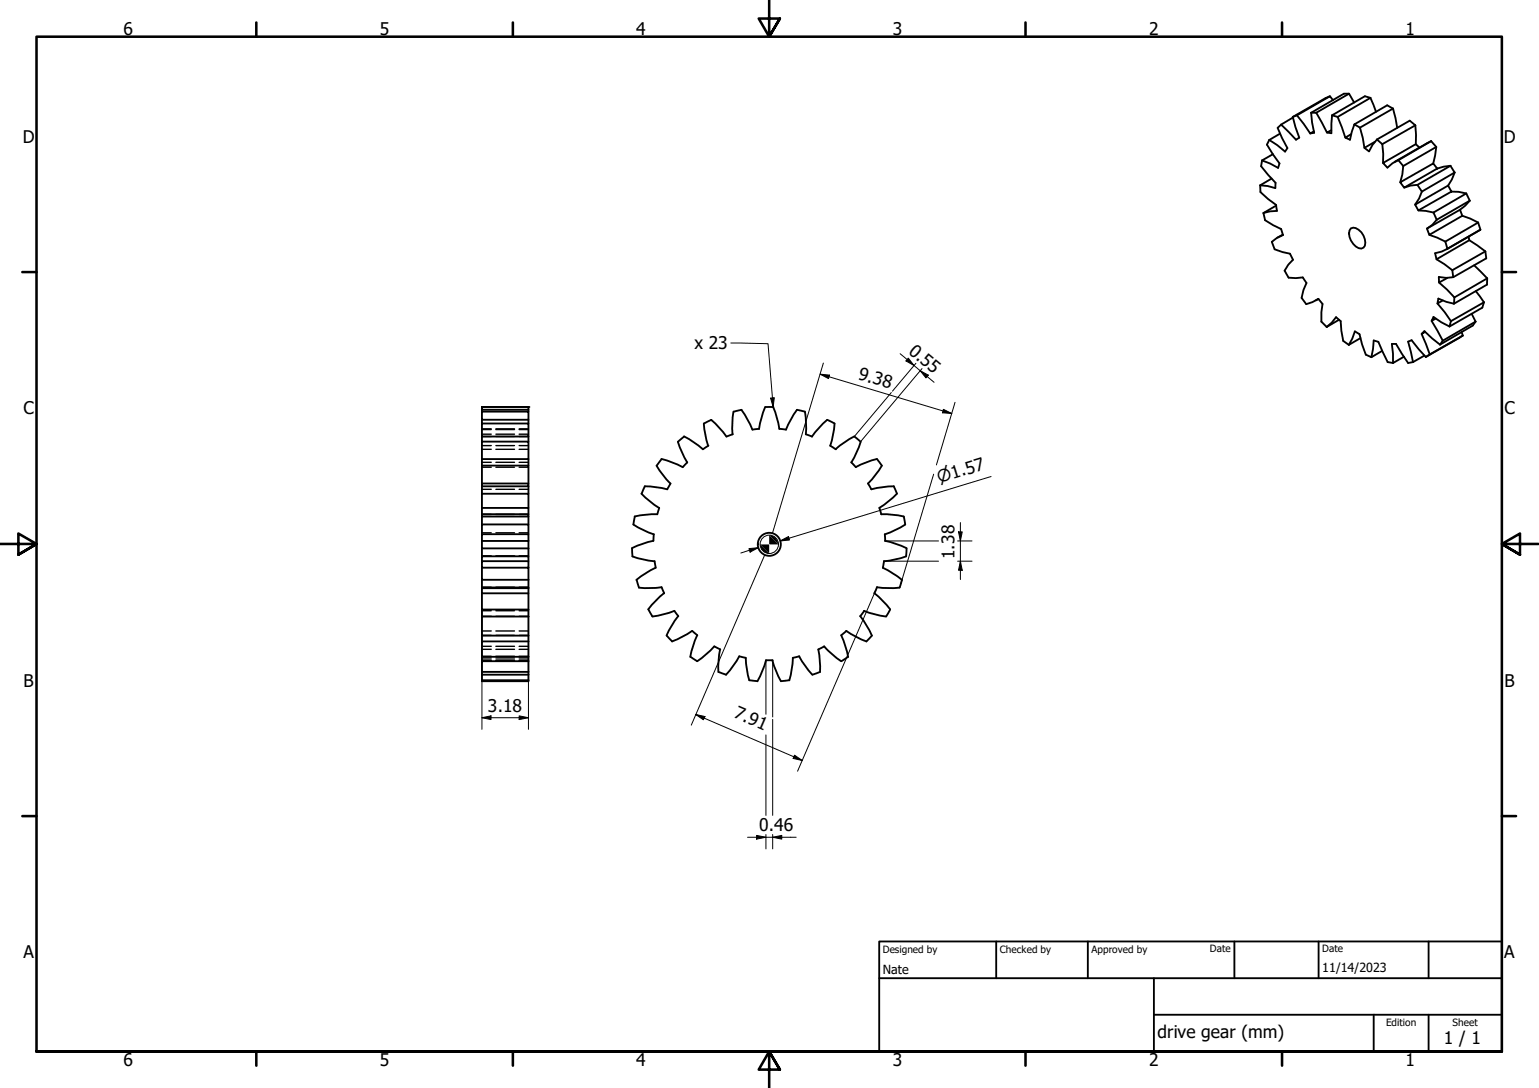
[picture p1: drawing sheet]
<svg xmlns="http://www.w3.org/2000/svg" width="420mm" height="297mm" viewBox="0 0 420 297" stroke-linecap="round" stroke-linejoin="round" font-family="sans-serif">
<!-- layer: Visible (ISO) -->
<g fill="none" stroke="#000" stroke-width=".51">
<path d="M346.5 38.2l-.6 1.3 3.4 5.1-.4 1.2-2.2-1.2-2.1-.8M349.4 36.5l-2.9 1.7M349.8 34l-1 .9 2.7 5.5-.7 1-2.1-1.8-2.2-1.4M352.9 31.9l1.8 5.7-.9 .5-4-4.1M352.9 32.1l-3.1 1.9M354.1 31.5l3.6 4.9M354.1 31.5l-1.2 .4M357.9 30.8l.3 2.7 .6 2.7-1.1 .2 1-.5M357.9 30.8h1.4M359.3 30.8l3 5.4M363.1 26.3l-1.2 .5-9 5.1M363.7 31.5l-.2 4.9-1.2-.2 1.2-.7"/>
<path d="M363.7 31.5l1.5 .4M363.9 27.4l-.8-1.1-9 5.2M365.2 31.9l2.1 5.7M368.3 25.6h-1.4l-9 5.2M369.7 28l-1.4-2.4-9 5.2M369.8 34l-1.2 4.1-1.3-.5 1.6-1M369.8 34l1.5 .8M371.3 34.8l.7 2.8 .5 2.8M374.1 26.7l1.6 3.8M374.1 26.7l-1.5-.4-8.9 5.2M374.1 26.7l-8.9 5.2M375.9 38.1l-1.2 1.4-.9 1.8-1.3-.9 2.8-1.7"/>
<path d="M375.9 38.1l1.5 1.3M377.4 39.4l.2 2.6v2.5M380.3 29.6l1.1 5.3M380.3 29.6l-1.6-.8-8.9 5.2M380.3 29.6l-9 5.2M386.4 34.2l.1 5.2M386.4 34.2l-9 5.2M386.4 34.2l-1.5-1.3-9 5.2M390.7 38.5l-10 5.7M390.7 38.5l-8.9 5.2M390.7 38.5l1.4 1.6M344 50.6l.1 1.8 2.1 1.9 2.2 1.6 .2 1.7-1.9 .1-1.8 .5"/>
<path d="M344.6 43.8l-.3 1.6 3.9 4.5v1.5l-2.1-.6-2.1-.2M344.9 58.2l.5 1.9 4.4 2.4 .5 1.7-1.7 .7-1.4 1.1 .8 2.1 4.2 1.2 .8 1.6-1.3 1.3-1 1.7 1.1 1.9 2 .1 1.9-.2 1 1.6-.8 1.9-.6 2.1 1.3 1.7 1.7-.5 1.6-.9 1.2 1.4-.4 2.3v2.5l1.5 1.5M347.2 48.8l-3.2 1.8M347.5 42.1l-2.9 1.7M348.4 56.1l-3.5 2.1M381.8 43.7l1.3 1.6M382.3 49.8l9-5.2 1.1 1.4-9.1 5.2zM383.1 45.3l-.3 2.4-.5 2.1M386.3 55.9l9.1-5.2 .8 1.6-9 5.2zM387 50.5l-1.9 .2-1.8 .5M387 50.5l1.2 1.8M387.2 57.5l2.1 .1 2.1 .4"/>
<path d="M387.5 40.3l-1-.9-8.9 5.1 1.2 1.3 1.4-1.2 1.6-.9M388.2 52.3l-.8 1.9-1.1 1.7M391.4 58l.8 2M392.1 40.1l-.8 4.5M392.1 40.1l-9 5.2M392.2 60l-1.2 1.4-1.4 1M396 45.3l-1.9 .2-1.7 .5M396 45.3l-9 5.2M396 45.3l1.1 1.8M396.2 52.3l2 .1 2.1 .4M397.1 47.1l-.7 1.9-1 1.7M397.1 47.1l-8.9 5.2"/>
<path d="M399.2 58.9l2.2 .8 2.1 1.1M400.3 52.8l-8.9 5.2M400.3 52.8l1 2M401.3 54.8l-1.3 1.4-1.4 1.1M401.3 54.8l-9.1 5.2M350.2 64.1l-1.5 .8M368.8 62.3a2.4 2.4 0 0 1 2.9 1.1 4.3 4.3 0 0 1 .9 3.7l-.4 .5a2.16 2.16 0 0 1-2.8-1 3.6 3.6 0 0 1-.6-4.3zM389.6 62.4l9-5.1 .6 1.6-9 5.2zM390.2 64.1l4.4 1.9M392.2 70.8l4.3 3M392.9 77.1l4.2 4.1M394.6 66l.6 1.9"/>
<path d="M395.2 67.9l9-5.2-9.3 5.4M396.5 73.8l.2 1.9M396.7 75.7l-1.9 .2-2-.3 .1 1.5 2.3-1.2M400.9 64.6l.2 1M401.1 65.6l-8.9 5.2-.4-1.7 1.8-.4 1.6-.8M401.1 65.6l4.4 3M402.5 72.4l3.5 3.6M402.9 79.5l2.2 3M403.5 60.8l-8.9 5.2M403.5 60.8l.7 1.9M405.5 68.6l-9 5.2M405.5 68.6l.3 1.9-9.1 5.2"/>
<path d="M406 76l-8.9 5.2M406 76v1.7l-9.1 5.2M359.9 81.6l-.7 .4M362.2 89.3l1.4-1.2 1.1-1.5 1.3 1.1 .2 2.6 .5 2.8 1.5 1.1M365.6 87.3l-3.4 2M368.2 94.2l1-1.8 .7-1.9 1.3 .7 .7 2.8 1 2.8 1.5 .7M371.4 92.3l-3.2 1.9M374.4 97.5l.6-4.6 1.3 .4 2.5 5.6 1.5 .2M377.3 95.8l-2.9 1.7M383.3 97.4l-3 1.7M385.8 98.9l-1.4 .2-3.3-5.2h-1.1l.3 2.7v2.5M388.1 91.2l2.2 5.6"/>
<path d="M388.9 97.1l-3.1 1.8M389.1 90.6l-1 .6 .8-.8 4.2 3.7M389.3 97.5l-3.9-4.6-1 .4 1.4 5.6M390.3 96.8l-1 .7M390.8 87.6l3.1 5.4M391.9 87l-1.1 .6 .6-1.1 2.1 1.5 2.2 1.1M392.4 82.9l2 2.3 1.7 2.5M393.9 82l-1.5 .9 .3-1.4 2.1 .9 2.1 .5M393.9 93l-.8 1.1M396.1 87.7l-.4 1.4M397.1 81.2l-.2 1.7M399 90.7l.4 .9"/>
<path d="M399.4 91.6l-9.1 5.2M399.4 91.6l-10.1 5.9M401.8 85.6l1 2.2M402.8 87.8l-8.9 5.2M402.8 87.8l-.7 1.1-9 5.2M405.1 82.5l-9 5.2M405.1 82.5l-.4 1.5-9 5.1M131.6 112.4h12.7v2.2h-12.7zM131.6 115.6h12.7v3.6h-12.7zM131.6 111.1h12.7v.8h-12.7zM131.6 111.9v.5M131.6 114.6v1"/>
<path d="M131.6 119.2v1.4M131.6 111.1h12.7M144.3 111.9v.5M144.3 114.6v1M144.3 119.2v1.4M192.1 115.6l.4 3.1 .8 3M192.2 115.6l2-1 2.2 2.2 1.9 2.4 1.8-.6M200.2 112.4l-.3 3.1 .1 3.1M200.3 112.4l2.1-.5 1.7 2.6 1.3 2.8M207.2 117.1l.7-3 1-3h1.3h.9l1 3 .7 3M207.3 117.1l-1.9 .2M212.8 117.1l1.8 .2"/>
<path d="M219.7 112.4l-2.1-.5-1.7 2.6-1.3 2.8M219.8 112.4l.3 3.1-.1 3.1 1.7 .6a22.6 22.6 0 0 1 4.1-4.6l2 1a23.5 23.5 0 0 1-1.1 6.1l1.5 1M233.2 119.1l-2.6 1.6-2.5 1.9M233.3 119.2l1.7 1.4M131.6 120.6h12.7v4.7h-12.7zM131.6 132h12.7v.8h-12.7zM131.6 132v-4.9h12.7v4.9M131.6 138.7h12.7v2.3h-12.7zM131.6 138.7v-3.9h12.7v3.9M131.6 125.3v1.8M131.6 132.8v2M144.3 125.3v1.8"/>
<path d="M144.3 132.8v2M175.1 134.8l2.3 2.1 2.5 1.8M179.2 127.1l1.8 2.6 2 2.3M180 138.6l-.5 1.8-3.2 .1-3 .5-.4 2.2M180.6 125.3l2.9 .9 2.9 1.3M180.6 125.3l-1.3 1.8M183.1 132l-.9 1.6-3.1-.6-3.1-.2-.8 2M187.6 126.2l-1.2 1.4M193.4 121.7l-1.5 .9a22.6 22.6 0 0 0-5.1-3.4l-1.7 1.4 1.1 2.9 1.4 2.7M232.4 126.2l1.3 1.4M235 120.6l-1.1 2.9-1.5 2.8M239.4 125.3l-2.9 .9-2.9 1.3"/>
<path d="M239.4 125.4l1.3 1.7M240.1 138.6l.5 1.8 3.1 .1 3 .5 .4 2.2a22.6 22.6 0 0 1-5.5 2.7M240.8 127.1l-1.8 2.6-2 2.3 .9 1.6 3-.6 3.1-.2 .9 2-2.3 2.1-2.5 1.8M131.6 147.7v2h12.7M131.6 145.8v-2.6h12.7v2.6M131.6 155v3.3h12.7M131.6 153.2v-1.3h12.7v1.3M131.6 140.4h12.7M131.6 141v2.2M131.6 149.7v2.2M131.6 158.3v2.1M144.3 147.7v-1.9h-12.7v1.9h12.7v2"/>
<path d="M144.3 155v-1.8h-12.7v1.8h12.7v3.3M144.3 141v2.2M144.3 149.7v2.2M144.3 158.3v2.1M172.6 151.9a22.5 22.5 0 0 0 6.1 1.3l.3 1.8M172.9 143.2a22.5 22.5 0 0 0 5.6 2.6l-.1 1.9M173.8 158.3l.6 2.1M178.4 147.6l-3 .9-2.9 1.2 .2 2.2M179 155l-2.7 1.5-2.6 1.8M241.3 153.2l-.3 1.8 2.7 1.5 2.5 1.8-.6 2.1M241.6 145.8l.1 1.9M241.6 147.6l3 .9 2.9 1.2-.1 2.2"/>
<path d="M247.3 151.9l-2.9 .9-3.1 .4M131.6 160.6v1.4h12.7v4.4M131.6 162v4.4h12.7M131.6 160.6v-.2h12.7v.2M131.6 160.6h12.7M131.6 166.4v1.9M131.6 173.5v1.6M131.6 179.3v1.2M144.3 168.3h-12.7v5.2h12.7M144.3 175.1h-12.7v4.2h12.7M144.3 160.6v1.4M144.3 166.4v19.6h-12.7v-.3"/>
<path d="M174.4 160.4a23.1 23.1 0 0 0 6.2-.1l.7 1.7M177 166.4l1.1 1.9 3-.6 3-.9M181.3 161.9l-2.3 2.1-2 2.4M182 173.5l1.5 1.6M184.1 166.8l1.1 1.4M185.2 168.2l-1.8 2.6-1.4 2.7M188.9 172.2l-2.6 1.7-2.8 1.2M189 172.3l1.4 1.1M190.3 173.5l-1.1 2.8-.8 3M196.6 177.3l-.4 3.1-.1 3.1M196.6 177.3l-1.6-.8-2.2 2.2-2.5 1.8-1.8-1.2M218.2 179.2l1.6 2.6 2 2.4"/>
<path d="M218.2 179.2l-1.8 .4a22.9 22.9 0 0 1-.9 6.2M225 176.5l2.2 2.2 2.5 1.8M225 176.5l-1.6 .8 .4 3.1 .1 3.1-2.1 .7M231 172.2l2.7 1.7 2.8 1.2M231.1 172.3l-1.4 1.1 1.1 2.9 .7 3.1M231.5 179.3l-1.8 1.2M234.8 168.2l1.8 2.6 1.4 2.7M235.9 166.8l2.9 .9 3.1 .6M236 166.8l-1.1 1.4M238 173.5l-1.5 1.6M238.7 161.9l2.3 2.1 2 2.4M239.4 160.3l3.1 .3 3.1-.2"/>
<path d="M239.4 160.3l-.7 1.7M243 166.4l-1.1 1.9M131.6 183.4v.8M144.3 180.5h-12.7v2.9h12.7M144.3 184.2h-12.7v1.5h12.7M196.2 183.5l2 .7 2-2.4 1.6-2.6 1.8 .4a23.1 23.1 0 0 0 1 6.2M204.6 185.7l2.2 .3M209.1 180.2h1.8M209.1 180.3l-1 2.9-1.3 2.8M210.9 180.3l1 2.9 1.3 2.8M215.5 185.7l-2.2 .3"/>
<circle cx="210" cy="148.6" r="3.1"/>
</g>
<!-- layer: Hidden (ISO) -->
<g fill="none" stroke="#000" stroke-width=".38">
<path d="M131.6 118.5h2.5M131.6 119.2h2.5M131.6 117.1h2.5M131.6 117.3h2.5M135.4 118.5h5.1M135.4 119.2h5.1M135.4 117.1h5.1M135.4 117.3h5.1M141.7 118.5h2.6M141.7 119.2h2.6M141.7 117.1h2.6M141.7 117.3h2.6"/>
<path d="M131.6 121.7h2.5M131.6 122.7h2.5M131.6 126.2h2.5M131.6 127.6h2.5M131.6 133.6h2.5M135.4 121.7h5.1M135.4 122.7h5.1M135.4 126.2h5.1M135.4 127.6h5.1M135.4 133.6h5.1M141.7 121.7h2.6M141.7 122.7h2.6"/>
<path d="M141.7 126.2h2.6M141.7 127.6h2.6M141.7 133.6h2.6M131.6 140.4h2.5M131.6 145.5h2.5M131.6 151.8h2.5M135.4 140.4h5.1M135.4 145.5h5.1M135.4 151.8h5.1M141.7 140.4h2.6M141.7 145.5h2.6M141.7 151.8h2.6"/>
<path d="M131.6 160.3h2.5M131.6 166.7h2.5M131.6 168.3h2.5M131.6 172.3h2.5M131.6 173.5h2.5M131.6 176.5h2.5M131.6 177.3h2.5M131.6 179.2h2.5M131.6 179.6h2.5M135.4 160.3h5.1M135.4 166.7h5.1M135.4 168.3h5.1"/>
<path d="M135.4 172.3h5.1M135.4 173.5h5.1M135.4 176.5h5.1M135.4 177.3h5.1M135.4 179.2h5.1M135.4 179.6h5.1M141.7 160.3h2.6M141.7 166.7h2.6M141.7 168.3h2.6M141.7 172.3h2.6M141.7 173.5h2.6M141.7 176.5h2.6"/>
<path d="M141.7 177.3h2.6M141.7 179.2h2.6M141.7 179.6h2.6M131.6 180.3h2.5M135.4 180.3h5.1M141.7 180.3h2.6"/>
</g>
<!-- layer: Visible (ISO) -->
<g fill="#000">
<circle cx="131.6" cy="111.1" r=".25"/>
<circle cx="144.3" cy="111.1" r=".25"/>
</g>
<!-- layer: Border (ISO) -->
<g fill="none" stroke="#000" stroke-width=".7">
<path d="M70 6.1v3.9M140 6.1v3.9M210 0v10l-2.9-4.9h5.8l-2.9 4.9 2.9-4.9M280 6.1v3.9M350 6.1v3.9M6.1 74.3h3.9M410 74.3h3.9M0 148.5h10l-5-2.8v5.7l5-2.9-5 2.9M420 148.5h-10l5-2.8v5.7l-5-2.9 5 2.9M6.1 222.8h3.9M410 222.8h3.9M10 287.1v-277.1h400v277.1h-400h400"/>
<path d="M70 287.1v3.8M140 287.1v3.8M212.9 292l-2.9-4.9 2.9 4.9h-5.8l2.9-4.9v9.9M280 287.1v3.8M350 287.1v3.8"/>
</g>
<!-- layer: Title (ISO) -->
<path d="M240 257h170v30.1h-170zM272 257v10.1M297 257v10.1M337 257v10.1M360 257v10.1M390 257v10.1M240 267.1h170M315 277h95M315 267.1v20M375 277v10.1M390 277v10.1" fill="none" stroke="#000" stroke-width=".51"/>
<!-- layer: Dimension (ISO) -->
<g fill="none" stroke="#000" stroke-width=".27">
<path d="M224.8 99.1l-13.9 46.5M245.7 96.6l9.3 7.8M248 97.8l1.6 2-2.3-1.3zM250.1 99.2l-6.5 7.6M223.9 102.2l2.5 .2-.2 1zM223.9 102.2l35.9 10.7M243.3 107.2l-10.1 12M251.2 101.2l2.2 1.2-.6 .8zM251.7 100.6l-16.8 20M257.6 111.7l2.2 1.2-2.5-.2zM260.7 109.8l-5 17.1M254.9 129.5l-9 29.9"/>
<path d="M270.6 130.1l-57.6 17.6 2.4-.7M204.5 149.8l2.5-.3-2.2 1.2zM207 149.5l-4.8 1.5M208.7 151.6l-20 46.4M213 147.7l2.3-1.2 .2 .9zM241.3 153.2h14.9M241.6 147.7h14.6M261.4 147.7h4M261.4 153.2h4M261.7 145.2h1l-.5 2.5zM262.2 153.2l.5 2.5h-1zM262.2 142.7v15.5"/>
<path d="M131.6 166.4v32.7M144.3 166.4v32.7M239.1 161.1l-21.4 49.5M131.6 195.9l2.4-.5v1.1zM131.6 195.9h12.7M141.7 195.4l2.6 .5-2.6 .6zM189.9 195.1l2.6 .5-.5 .9zM189.9 195.1l29.1 12.5M209.1 180.3v14.7M210.9 180.3v15.5M210.9 196.4v26.2M209.1 200.6v22"/>
<path d="M216.9 206.2l2.1 1.4-2.5-.5zM204.1 228.6h13.3M206.6 228.1l2.5 .5-2.5 .5zM209.1 227.8v4M210.9 228.6l2.5-.5v1zM210.9 227.8v4"/>
<circle cx="210" cy="148.6" r="2.51"/>
</g>
<g fill="#000">
<path d="M248 97.8l1.6 2-2.3-1.3z" fill-rule="evenodd"/>
<path d="M223.9 102.2l2.5 .2-.2 1z" fill-rule="evenodd"/>
<path d="M251.2 101.2l2.2 1.2-.6 .8z" fill-rule="evenodd"/>
<path d="M257.6 111.7l2.2 1.2-2.5-.2z" fill-rule="evenodd"/>
<path d="M204.5 149.8l2.5-.3-2.2 1.2z" fill-rule="evenodd"/>
<path d="M207.5 148.6l2.5 2.5a2.49 2.49 0 0 1-2.5-2.5z" fill-rule="evenodd"/>
<path d="M210 146.1l2.5 2.5h-5l2.5 2.5z" fill-rule="evenodd"/>
<path d="M210 146.1a2.49 2.49 0 0 1 2.5 2.5z" fill-rule="evenodd"/>
<path d="M213 147.7l2.3-1.2 .2 .9z" fill-rule="evenodd"/>
<path d="M261.7 145.2h1l-.5 2.5z" fill-rule="evenodd"/>
<path d="M262.2 153.2l.5 2.5h-1z" fill-rule="evenodd"/>
<path d="M131.6 195.9l2.4-.5v1.1z" fill-rule="evenodd"/>
<path d="M141.7 195.4l2.6 .5-2.6 .6z" fill-rule="evenodd"/>
<path d="M189.9 195.1l2.6 .5-.5 .9z" fill-rule="evenodd"/>
<path d="M216.9 206.2l2.1 1.4-2.5-.5z" fill-rule="evenodd"/>
<path d="M206.6 228.1l2.5 .5-2.5 .5z" fill-rule="evenodd"/>
<path d="M210.9 228.6l2.5-.5v1z" fill-rule="evenodd"/>
</g>
<!-- layer: Symbol (ISO) -->
<path d="M199.5 93.6l10.2 .2 1.4 17.3M210.4 108.7l1-.1-.3 2.5z" fill="none" stroke="#000" stroke-width=".27"/>
<path d="M210.4 108.7l1-.1-.3 2.5z" fill-rule="evenodd" fill="#000"/>
<g font-size="4.8">
<text x="33.7" y="9.6">6</text>
<text x="103.7" y="9.6">5</text>
<text x="173.7" y="9.6">4</text>
<text x="243.7" y="9.6">3</text>
<text x="313.7" y="9.6">2</text>
<text x="383.7" y="9.6">1</text>
<text x="6.2" y="38.9">D</text>
<text x="410.5" y="38.9">D</text>
<text x="189.6" y="95.4">x 23</text>
<text x="247.8" y="96.3" transform="rotate(40 247.8 96.3)">0.55</text>
<text x="234.1" y="103.6" transform="rotate(17 234.1 103.6)">9.38</text>
<text x="6.4" y="113.1">C</text>
<text x="410.7" y="113.1">C</text>
<text x="260.6" y="152.6" transform="rotate(-90 260.6 152.6)">1.38</text>
<text x="6.4" y="187.4">B</text>
<text x="410.7" y="187.4">B</text>
<text x="133.2" y="194.4">3.18</text>
<text x="200.2" y="195.8" transform="rotate(23 200.2 195.8)">7.91</text>
<text x="207.3" y="227">0.46</text>
<text x="6.4" y="261.7">A</text>
<text x="410.7" y="261.7">A</text>
<text x="316" y="283.4">drive gear (mm)</text>
<text x="394.2" y="285">1 / 1</text>
<text x="33.7" y="290.9">6</text>
<text x="103.7" y="290.9">5</text>
<text x="173.7" y="290.9">4</text>
<text x="243.7" y="290.9">3</text>
<text x="313.7" y="290.9">2</text>
<text x="383.7" y="290.9">1</text>
</g>
<text font-size="4.6" x="256.4" y="131.9" transform="rotate(-17 256.4 131.9)">⌀1.57</text>
<g font-size="3.4">
<text x="241" y="266">Nate</text>
<text x="361" y="265.5">11/14/2023</text>
</g>
<g font-size="2.7">
<text x="241" y="260.1">Designed by</text>
<text x="273" y="260.1">Checked by</text>
<text x="298" y="260.1">Approved by</text>
<text x="330.3" y="260">Date</text>
<text x="361" y="260">Date</text>
<text x="378.4" y="280.1">Edition</text>
<text x="396.6" y="280.1">Sheet</text>
</g>
</svg>
